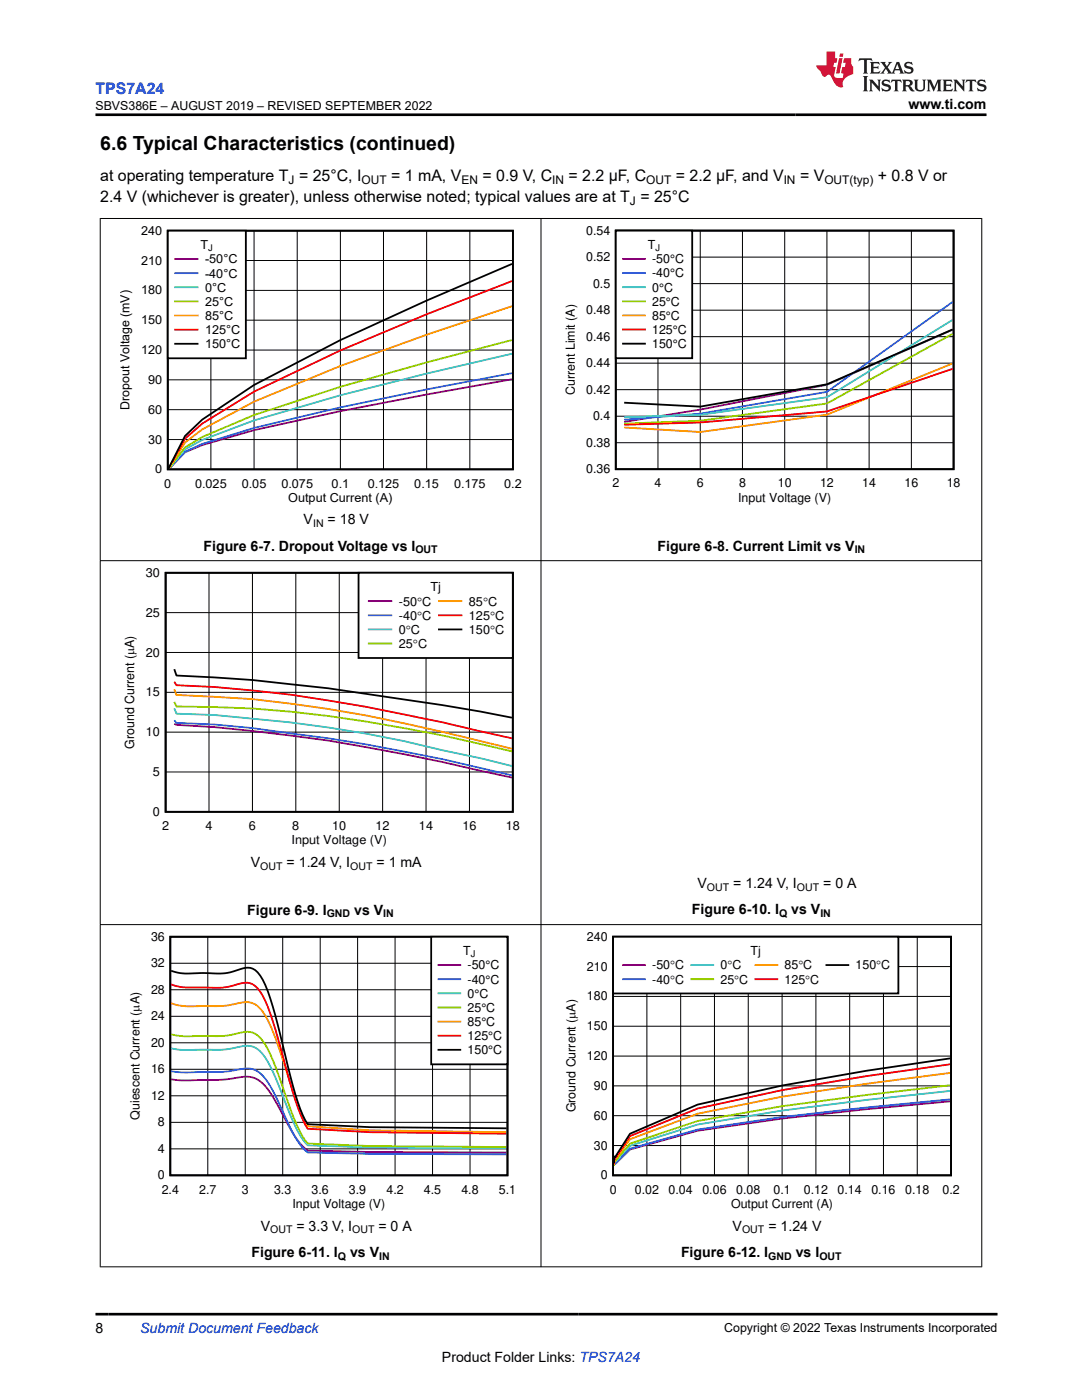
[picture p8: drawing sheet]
<svg xmlns="http://www.w3.org/2000/svg" width="216mm" height="279mm" viewBox="0 0 216 279" stroke-linecap="round" stroke-linejoin="round" font-family="sans-serif">
<path d="M33.5 46h68.8v47.7h-68.8zM102.2 52.7l-17.1 7.3-17.2 7.9-17.2 8.9-10.3 6.9-3.5 3.3-3.3 6.4" fill="none" stroke="#000" stroke-width=".36"/>
<g fill="none" stroke="#000" stroke-width=".2">
<path d="M33.5 58h68.9M33.5 52h68.9M42.1 46v47.7M50.7 46v47.7M59.3 46v47.7M67.9 46v47.7M76.5 46v47.7M85.1 46v47.7M93.8 46v47.7M33.5 75.8h68.9M33.5 69.9h68.9M33.5 63.9h68.9"/>
<path d="M33.5 87.7h68.9M33.5 81.8h68.9"/>
</g>
<path d="M102.2 75.7l-17.1 3-17.2 3.4-17.2 3.7-10.3 3-3.5 1.5-3.1 3.2" fill="none" stroke="#800080" stroke-width=".36"/>
<path d="M102.2 74.5l-17.1 3.2-17.2 3.6-17.2 4.1-10.3 3.2-3.5 1.5-3.1 3.4" fill="none" stroke="#36f" stroke-width=".36"/>
<path d="M102.2 70.6l-17.1 4-17.2 4.3-17.2 5-10.3 3.9-3.5 1.9-3.2 3.8" fill="none" stroke="#3cc" stroke-width=".36"/>
<path d="M102.2 67.9l-17.1 4.4-17.2 4.9-17.2 5.6-10.3 4.4-3.5 2.1-3.2 4.2" fill="none" stroke="#9c0" stroke-width=".36"/>
<path d="M102.2 61.1l-17.1 5.7-17.2 6.2-17.2 7.2-10.3 5.5-3.5 2.6-3.2 5.2" fill="none" stroke="#f90" stroke-width=".36"/>
<path d="M102.2 56.1l-17.1 6.6-17.2 7.2-17.2 8.3-10.3 6.3-3.5 3-3.2 6" fill="none" stroke="#f00" stroke-width=".36"/>
<path d="M33.5 46h15.6v25.5h-15.6z" fill-rule="evenodd" fill="#fff"/>
<path d="M33.5 46h15.6v25.5h-15.6zM122.9 46h67.4v47.6h-67.4zM35 68.6h4.4M190.1 65.7l-25.1 11-25.3 4.5-15.2-.8" fill="none" stroke="#000" stroke-width=".36"/>
<path d="M35 51.7h4.4" fill="none" stroke="#800080" stroke-width=".36"/>
<path d="M35 54.5h4.4" fill="none" stroke="#36f" stroke-width=".36"/>
<path d="M35 57.3h4.4" fill="none" stroke="#3cc" stroke-width=".36"/>
<path d="M35 60.1h4.4" fill="none" stroke="#9c0" stroke-width=".36"/>
<path d="M35 63h4.4" fill="none" stroke="#f90" stroke-width=".36"/>
<path d="M35 65.8h4.4M190.1 73.6l-25.1 8.5-25.3 2.2-15.2 .5" fill="none" stroke="#f00" stroke-width=".36"/>
<g fill="none" stroke="#000" stroke-width=".2">
<path d="M122.9 56.6h67.4M122.9 51.3h67.4M131.3 46v47.6M139.7 46v47.6M148.1 46v47.6M156.6 46v47.6M165 46v47.6M173.4 46v47.6M181.9 46v47.6M122.9 77.8h67.4M122.9 72.5h67.4M122.9 67.2h67.4"/>
<path d="M122.9 61.9h67.4M122.9 88.4h67.4M122.9 83.1h67.4"/>
</g>
<path d="M190.1 65.8l-25.1 11-25.3 4.9-15.2 2.5" fill="none" stroke="#7f007f" stroke-width=".36"/>
<path d="M190.1 60.2l-25.1 18-25.3 4.4-15.2 1.2" fill="none" stroke="#3265ff" stroke-width=".36"/>
<path d="M190.1 63.8l-25.1 15.5-25.3 3.5-15.2 .5" fill="none" stroke="#32cccc" stroke-width=".36"/>
<path d="M190.1 66.6l-25.1 13.9-25.3 3.5-15.2 .5" fill="none" stroke="#98cc00" stroke-width=".36"/>
<path d="M190.1 72.5l-25.1 10.3-25.3 3.4-15.2-.9" fill="none" stroke="#ff9800" stroke-width=".36"/>
<path d="M122.9 46h15.2v25.5h-15.2z" fill-rule="evenodd" fill="#fff"/>
<path d="M122.9 46h15.2v25.5h-15.2zM124.3 68.6h4.4M33.1 114.3h69.2v47.7h-69.2zM34.8 133.6l.4 1.2 7.6 .4a430.5 430.5 0 0 1 37.9 4.4l7.6 1.1 13.8 2.5" fill="none" stroke="#000" stroke-width=".36"/>
<path d="M124.3 51.7h4.4M34.8 144.4l.4 .3a330.2 330.2 0 0 1 60.6 9.1l6.3 1.4" fill="none" stroke="#7f007f" stroke-width=".36"/>
<path d="M124.3 54.5h4.4M34.8 143.8l.4 .5 7.6 .3a383.2 383.2 0 0 1 59.3 10.1" fill="none" stroke="#3265ff" stroke-width=".36"/>
<path d="M124.3 57.3h4.4M34.8 141.4l.4 1 7.6 .3a289.9 289.9 0 0 1 37.9 5.2l21.4 5" fill="none" stroke="#32cccc" stroke-width=".36"/>
<path d="M124.3 60.1h4.4M34.8 140.1l.4 .9a231.3 231.3 0 0 1 45.5 4.3l7.6 1.5 13.8 3.2" fill="none" stroke="#98cc00" stroke-width=".36"/>
<path d="M124.3 63h4.4M34.8 137.6l.4 1.1a249 249 0 0 1 53.1 7.4l13.8 3.3" fill="none" stroke="#ff9800" stroke-width=".36"/>
<path d="M124.3 65.8h4.4M34.8 136.1l.4 .7a252.7 252.7 0 0 1 45.5 5.8l7.6 1.5 13.8 3.2" fill="none" stroke="#f00" stroke-width=".36"/>
<path d="M41.7 114.3v47.7M50.4 114.3v47.7M59 114.3v47.7M67.7 114.3v47.7M76.3 114.3v47.7M85 114.3v47.7M93.7 114.3v47.7M33.1 138.2h69.2M33.1 130.2h69.2M33.1 122.3h69.2M33.1 154.1h69.2M33.1 146.1h69.2" fill="none" stroke="#000" stroke-width=".2"/>
<path d="M71.5 114.3h30.8v17h-30.8z" fill-rule="evenodd" fill="#fff"/>
<path d="M71.5 114.3h30.8v17h-30.8zM87.6 125.6h4.5M34 186.9h67.3v47.7h-67.3zM34.2 193.7a14 14 0 0 0 6.3 .5h1.5a12.4 12.4 0 0 0 6.4-.9 2.81 2.81 0 0 1 3.5 1.4 27.8 27.8 0 0 1 3 7.9l1 3.9a121.6 121.6 0 0 0 4.5 16l1 1.9 12.5 .6 27.2 .2" fill="none" stroke="#000" stroke-width=".36"/>
<path d="M73.6 120h4.5M34.2 215.4l1.8 .2h3a45 45 0 0 0 9.9-.7 4.9 4.9 0 0 1 4.5 2.5l2.5 4.1a34.7 34.7 0 0 0 4.5 7.3l1 .8 12.5 .3 27.2 .1" fill="none" stroke="#7f007f" stroke-width=".36"/>
<path d="M73.6 122.8h4.5M34.2 213.8a57.3 57.3 0 0 0 8.3 .2l1.9-.1 2-.2a6.5 6.5 0 0 1 5 .1 13.7 13.7 0 0 1 4 5.8l.5 1.1a39 39 0 0 0 4.5 8.4l1 .9 12.5 .3 27.2 .1" fill="none" stroke="#3265ff" stroke-width=".36"/>
<path d="M73.6 125.6h4.5M34.2 209.2a39.3 39.3 0 0 0 7.8 .3h2.4l2-.3a8.1 8.1 0 0 1 4-.3 6.6 6.6 0 0 1 3.5 3.9l2 4.6a55.5 55.5 0 0 0 4.5 10l1 1.2 12.5 .4 27.2 .2" fill="none" stroke="#32cccc" stroke-width=".36"/>
<path d="M73.6 128.4h4.5M34.2 206.4a35 35 0 0 0 7.8 .4h2.4l1.5-.2a13.4 13.4 0 0 1 4-.6 4.6 4.6 0 0 1 3 2.5 83.6 83.6 0 0 1 5 12.7l2 4.7 1.5 2.3 12.5 .5 27.2 .2" fill="none" stroke="#98cc00" stroke-width=".36"/>
<path d="M87.6 120h4.5M34.2 200.2a19.5 19.5 0 0 0 7.3 .6h2.4l2-.2a12.1 12.1 0 0 1 4-.5 4.8 4.8 0 0 1 3 2.6 77 77 0 0 1 5 13.4l2 5.5 1.5 3.2 12.5 .8 27.2 .4" fill="none" stroke="#ff9800" stroke-width=".36"/>
<path d="M87.6 122.8h4.5M34.2 196.5a18 18 0 0 0 6.8 .6h1.5a16.1 16.1 0 0 0 5.9-.9 3.1 3.1 0 0 1 3.5 1.7 42.1 42.1 0 0 1 4 11 112.8 112.8 0 0 0 4.5 14.5l1 1.9 12.5 .7 27.2 .3" fill="none" stroke="#f00" stroke-width=".36"/>
<g fill="none" stroke="#000" stroke-width=".2">
<path d="M34 197.5h67.3M34 192.2h67.3M41.5 187v47.6M48.9 187v47.6M56.4 187v47.6M63.9 187v47.6M71.4 187v47.6M78.8 187v47.6M86.3 187v47.6M93.8 187v47.6M34 218.7h67.3M34 213.4h67.3"/>
<path d="M34 208.1h67.3M34 202.8h67.3M34 229.3h67.3M34 224h67.3"/>
</g>
<path d="M86 186.9h15.3v25.5h-15.3z" fill-rule="evenodd" fill="#fff"/>
<path d="M86 186.9h15.3v25.5h-15.3zM122.3 186.9h67.5v47.7h-67.5zM87.5 209.5h4.3M189.6 211.2l-16.7 2.5-16.8 2.9-16.9 3.8-13.5 5.9-3 4.7-.1-.2-.1 1.3" fill="none" stroke="#000" stroke-width=".36"/>
<path d="M87.5 192.6h4.3M189.6 219.8l-16.7 1.6-16.8 1.8-16.9 2.5-13.5 3.7-3 3-.2-.3v.3" fill="none" stroke="#7f007f" stroke-width=".36"/>
<path d="M87.5 195.4h4.3M189.6 219.4l-16.7 1.6-16.8 1.9-16.9 2.5-13.5 3.8-3 3.1-.1-.3-.1 .5" fill="none" stroke="#3265ff" stroke-width=".36"/>
<path d="M87.5 198.2h4.3M189.6 217.7l-16.7 1.8-16.8 2.1-16.9 2.8-13.5 4.3-3 3.3-.1-.4-.1 1" fill="none" stroke="#32cccc" stroke-width=".36"/>
<path d="M87.5 201.1h4.3M189.6 216.6l-16.7 1.9-16.8 2.3-16.9 2.9-13.5 4.5-3 3.6-.1-.3-.1 1.2" fill="none" stroke="#98cc00" stroke-width=".36"/>
<path d="M87.5 203.9h4.3M189.6 214.1l-16.7 2.2-16.8 2.6-16.9 3.4-13.5 5.1-3.1 4-.1 1.2" fill="none" stroke="#ff9800" stroke-width=".36"/>
<path d="M87.5 206.7h4.3M189.6 212.4l-16.7 2.4-16.8 2.8-16.9 3.6-13.5 5.5-3.1 4.7-.1 1" fill="none" stroke="#f00" stroke-width=".36"/>
<g fill="none" stroke="#000" stroke-width=".2">
<path d="M122.3 198.9h67.5M122.3 192.9h67.5M129.1 187v47.6M135.8 187v47.6M142.6 187v47.6M149.3 187v47.6M156.1 187v47.6M162.8 187v47.6M169.5 187v47.6M176.3 187v47.6M183 187v47.6M122.3 216.7h67.5"/>
<path d="M122.3 210.8h67.5M122.3 204.8h67.5M122.3 228.6h67.5M122.3 222.7h67.5"/>
</g>
<path d="M122.3 186.9h57v11.4h-57z" fill-rule="evenodd" fill="#fff"/>
<path d="M122.3 186.9h57v11.4h-57zM164.9 192.6h4.4" fill="none" stroke="#000" stroke-width=".36"/>
<path d="M124.3 192.6h4.4" fill="none" stroke="#7f007f" stroke-width=".36"/>
<path d="M124.3 195.4h4.4" fill="none" stroke="#3265ff" stroke-width=".36"/>
<path d="M137.9 192.6h4.4" fill="none" stroke="#32cccc" stroke-width=".36"/>
<path d="M137.9 195.4h4.4" fill="none" stroke="#98cc00" stroke-width=".36"/>
<path d="M150.7 192.6h4.4" fill="none" stroke="#ff9800" stroke-width=".36"/>
<path d="M150.7 195.4h4.4" fill="none" stroke="#f00" stroke-width=".36"/>
<path d="M19.9 43.6h176.1M20 43.5v209.4M107.9 43.5v209.4M195.9 43.5v209.4M19.9 111.9h176.1M19.9 184.5h176.1M19.9 252.8h176.1" fill="none" stroke="#000" stroke-width=".2"/>
<path d="M171.5 11.6l-.2 .6 .5-.2h.6v.1v2.2l-.2 .4h1l-.2-.4v-2.2v-.1h.5l.5 .2-.1-.6zM173.6 12.4l.2 .3v1.6l-.2 .4h1.9l.1-.6a1.08 1.08 0 0 1-1.3 .2v-.7h.6l.4 .2v-.7l-.4 .2h-.6v-.5l.2-.2a1 1 0 0 1 1 .3l-.1-.5zM175.7 12.4l.9 1.1-1 1.2h.9l-.2-.2 .5-.8 .4 .8-.2 .2h1.6l-.2-.2 .2-.5h.9l.1 .5-.1 .2h.9l-.2-.4-.8-1.9h-.5l-.9 2.1-.9-1.1 .9-1h-.8l.2 .2-.4 .6-.4-.6 .2-.2zM179 12.8l.4 1h-.7zM180.7 12.5a.65 .65 0 0 0-.2 .7 .65 .65 0 0 0 .6 .5l.6 .1 .1 .3a.79 .79 0 0 1-.7 .4 .79 .79 0 0 1-.7-.5l.1 .7 .2-.1a.93 .93 0 0 0 1.1 0 .93 .93 0 0 0 .4-.9 1.46 1.46 0 0 0-1.2-.6l-.1-.3a1.09 1.09 0 0 1 1.2 .2l-.2-.6-.1 .1-.5-.2zM172.2 15.2l.2 .4v2.2l-.2 .4h1l-.2-.4v-2.2l.2-.4zM173.4 15.9l.2 .4v1.5l-.2 .4h.8l-.3-.4 .1-1.3 1.6 1.8v-2l.2-.4h-.7l.1 .2 .1 1.1-1.2-1.3zM176.2 16a.65 .65 0 0 0-.2 .8 .65 .65 0 0 0 .6 .4l.6 .2 .1 .2a.79 .79 0 0 1-.7 .4 .79 .79 0 0 1-.7-.5l.1 .7 .2-.1a.93 .93 0 0 0 1.1 .1 .93 .93 0 0 0 .4-1 1.46 1.46 0 0 0-1.2-.5l-.1-.4a1.09 1.09 0 0 1 1.2 .2l-.1-.6-.2 .1-.5-.1zM177.9 15.9l-.1 .6a.63 .63 0 0 1 .8-.3v1.6l-.3 .4h1l-.2-.4v-1.6a.66 .66 0 0 1 .8 .3l-.1-.6zM180 15.9l.2 .4v1.5l-.2 .4h1l-.2-.2-.1-.7h.5l.1 .2a.79 .79 0 0 0 1.2 .6l-1-.9a.61 .61 0 0 0 .6-.6 .61 .61 0 0 0-.5-.7zM180.8 16.2h.1a.47 .47 0 0 1 .5 .1 .47 .47 0 0 1 .1 .5l-.1 .1-.7 .1zM182.3 15.9l.2 .2a2.27 2.27 0 0 0 .4 2 1.04 1.04 0 0 0 1.7-.7v-1.3l.2-.2h-.8l.2 .4v1.1a.6 .6 0 0 1-.6 .6 .6 .6 0 0 1-.6-.6v-1.1l.3-.4zM184.9 15.9l.2 .4v1.5l-.2 .4h.8l-.3-.4v-1.4l.9 1.9 .9-1.9v1.4l-.3 .4h1l-.2-.4v-1.5l.2-.4h-.8l-.7 1.5-.6-1.5zM188.1 15.9l.2 .4v1.5l-.2 .4h1.9l.1-.6a1.09 1.09 0 0 1-1.3 .2v-.7h.6l.4 .2v-.6l-.4 .2h-.6v-.6l.2-.1a1.01 1.01 0 0 1 1 .3l-.1-.6zM190.2 15.9l.3 .4v1.5l-.3 .4h.8l-.2-.4v-1.3l1.6 1.8v-2l.2-.4h-.7l.2 .2v1.1l-1.2-1.3zM192.8 15.9l-.1 .6a.63 .63 0 0 1 .8-.3v1.6l-.3 .4h1l-.2-.4v-1.6a.66 .66 0 0 1 .8 .3l-.1-.6zM195.2 16a.65 .65 0 0 0-.2 .8 .65 .65 0 0 0 .6 .4l.6 .2 .2 .2a.79 .79 0 0 1-.7 .4 .79 .79 0 0 1-.7-.5l.1 .7 .2-.1a.93 .93 0 0 0 1 .1 .93 .93 0 0 0 .5-1 1.46 1.46 0 0 0-1.3-.5v-.4a1.09 1.09 0 0 1 1.2 .2l-.2-.6-.2 .1-.5-.1z" fill="#231f20"/>
<path d="M164.9 10.3v2.7h-2l.1 .4 .8 1a.95 .95 0 0 0 1 .9 .59 .59 0 0 1 .5-.4 .59 .59 0 0 1 .5 .3l.4 .8a1.59 1.59 0 0 0 2.1 1.4 1.61 1.61 0 0 1 1-2.3l1-.3-.1-1.5a1.59 1.59 0 0 1-.3-1.7h-1.5l-.2 .9h.6l-.2 .9h-.5l-.2 .9v.3l.4 .1-.1 .9h-.7a.73 .73 0 0 1-1-.7l.3-1.5h-.5l.1-.9h.5l.2-.9h-.5v-1.3zM167.4 11.6l-.6 3.1h.7l.6-3.1zM167.6 10.7l-.1 .6h.7l.1-.6z" fill="#ed1c24"/>
<path d="M19 22.9h177.8M19 262.3h180" fill="none" stroke="#000" stroke-width=".53"/>
<text font-size="3.9" x="20" y="29.9">6.6 Typical Characteristics (continued)</text>
<text font-size="3.2" fill="#00f" x="19" y="18.7">TPS7A24</text>
<g font-size="3.2">
<text x="20" y="36.1">at operating temperature T = 25°C, I</text>
<text x="20" y="40.3">2.4 V (whichever is greater), unless otherwise noted; typical values are at T = 25°C</text>
<text x="78" y="36.1">= 1 mA, V</text>
<text x="96.3" y="36.1">= 0.9 V, C</text>
<text x="113.4" y="36.1">= 2.2 µF, C</text>
<text x="134.9" y="36.1">= 2.2 μF, and V</text>
<text x="159.6" y="36.1">= V</text>
<text x="175.2" y="36.1">+ 0.8 V or</text>
</g>
<g font-size="2.8">
<text x="181.3" y="21.8">www.ti.com</text>
<text x="60.6" y="104.7">V</text>
<text x="65.4" y="104.7">= 18 V</text>
<text x="40.6" y="109.9">Figure 6-7. Dropout Voltage vs I</text>
<text x="131.2" y="109.9">Figure 6-8. Current Limit vs V</text>
<text x="50.1" y="173.1">V</text>
<text x="57.2" y="173.1">= 1.24 V, I</text>
<text x="75.1" y="173.1">= 1 mA</text>
<text x="139.2" y="177.2">V</text>
<text x="146.3" y="177.2">= 1.24 V, I</text>
<text x="164.3" y="177.2">= 0 A</text>
<text x="49.4" y="182.5">Figure 6-9. I</text>
<text x="70.7" y="182.5">vs V</text>
<text x="138" y="182.4">Figure 6-10. I</text>
<text x="157.9" y="182.4">vs V</text>
<text x="52" y="245.6">V</text>
<text x="59.1" y="245.6">= 3.3 V, I</text>
<text x="75.5" y="245.6">= 0 A</text>
<text x="146.2" y="245.6">V</text>
<text x="153.3" y="245.6">= 1.24 V</text>
<text x="50.2" y="250.8">Figure 6-11. I</text>
<text x="69.9" y="250.8">vs V</text>
<text x="135.9" y="250.8">Figure 6-12. I</text>
<text x="158.8" y="250.8">vs I</text>
<text x="19" y="266.1">8</text>
<text x="88.2" y="271.7">Product Folder Links: TPS7A24</text>
</g>
<text font-size="2.8" fill="#00f" x="28" y="266.1">Submit Document Feedback</text>
<g font-size="2.5">
<text x="19" y="21.9">SBVS386E – AUGUST 2019 – REVISED SEPTEMBER 2022</text>
<text x="28.1" y="46.9">240</text>
<text x="117" y="46.8">0.54</text>
<text x="28.1" y="52.8">210</text>
<text x="40" y="49.7">T</text>
<text x="40.9" y="52.6">-50°C</text>
<text x="117" y="52.1">0.52</text>
<text x="129.3" y="49.7">T</text>
<text x="130.1" y="52.5">-50°C</text>
<text x="28.1" y="58.8">180</text>
<text x="40.9" y="55.4">-40°C</text>
<text x="40.9" y="58.2">0°C</text>
<text x="118.3" y="57.4">0.5</text>
<text x="130.1" y="55.4">-40°C</text>
<text x="130.1" y="58.2">0°C</text>
<text x="28.1" y="64.7">150</text>
<text x="40.9" y="61">25°C</text>
<text x="40.9" y="63.9">85°C</text>
<text x="117" y="62.7">0.48</text>
<text x="130.1" y="61">25°C</text>
<text x="130.1" y="63.8">85°C</text>
<text x="28.1" y="70.7">120</text>
<text x="40.9" y="66.7">125°C</text>
<text x="40.9" y="69.5">150°C</text>
<text x="117" y="68">0.46</text>
<text x="130.1" y="66.6">125°C</text>
<text x="130.1" y="69.5">150°C</text>
<text x="29.6" y="76.6">90</text>
<text x="117" y="73.3">0.44</text>
<text x="25.8" y="81.8" transform="rotate(-90 25.8 81.8)">Dropout Voltage (mV)</text>
<text x="29.6" y="82.6">60</text>
<text x="114.7" y="78.9" transform="rotate(-90 114.7 78.9)">Current Limit (A)</text>
<text x="117" y="78.6">0.42</text>
<text x="118.3" y="83.9">0.4</text>
<text x="29.6" y="88.5">30</text>
<text x="117" y="89.2">0.38</text>
<text x="31" y="94.5">0</text>
<text x="117" y="94.5">0.36</text>
<text x="32.8" y="97.3">0</text>
<text x="38.9" y="97.3">0.025</text>
<text x="48.2" y="97.3">0.05</text>
<text x="56.2" y="97.3">0.075</text>
<text x="57.5" y="100.1">Output Current (A)</text>
<text x="66.2" y="97.3">0.1</text>
<text x="73.4" y="97.3">0.125</text>
<text x="82.7" y="97.3">0.15</text>
<text x="90.6" y="97.3">0.175</text>
<text x="100.6" y="97.3">0.2</text>
<text x="122.2" y="97.3">2</text>
<text x="130.6" y="97.3">4</text>
<text x="139" y="97.3">6</text>
<text x="147.3" y="100.1">Input Voltage (V)</text>
<text x="147.5" y="97.3">8</text>
<text x="155.2" y="97.3">10</text>
<text x="163.6" y="97.3">12</text>
<text x="172.1" y="97.3">14</text>
<text x="180.5" y="97.3">16</text>
<text x="188.9" y="97.3">18</text>
<text x="29.1" y="115.1">30</text>
<text x="85.9" y="118">Tj</text>
<text x="29.1" y="123.1">25</text>
<text x="79.6" y="120.9">-50qC</text>
<text x="79.6" y="123.7">-40qC</text>
<text x="93.6" y="120.9">85qC</text>
<text x="93.6" y="123.7">125qC</text>
<text x="29.1" y="131">20</text>
<text x="79.6" y="126.5">0qC</text>
<text x="79.6" y="129.3">25qC</text>
<text x="93.6" y="126.5">150qC</text>
<text x="29.1" y="139">15</text>
<text x="26.7" y="149.4" transform="rotate(-90 26.7 149.4)">Ground Current (PA)</text>
<text x="29.1" y="146.9">10</text>
<text x="30.5" y="154.9">5</text>
<text x="30.5" y="162.8">0</text>
<text x="32.3" y="165.7">2</text>
<text x="41" y="165.7">4</text>
<text x="49.7" y="165.7">6</text>
<text x="58.3" y="165.7">8</text>
<text x="66.3" y="165.7">10</text>
<text x="74.9" y="165.7">12</text>
<text x="83.6" y="165.7">14</text>
<text x="92.3" y="165.7">16</text>
<text x="100.9" y="165.7">18</text>
<text x="58.2" y="168.5">Input Voltage (V)</text>
<text x="30.1" y="187.8">36</text>
<text x="92.4" y="190.7">T</text>
<text x="117.1" y="187.8">240</text>
<text x="149.8" y="190.7">Tj</text>
<text x="30.1" y="193.1">32</text>
<text x="93.3" y="193.5">-50°C</text>
<text x="93.3" y="196.3">-40°C</text>
<text x="117.1" y="193.7">210</text>
<text x="130.2" y="193.5">-50qC</text>
<text x="130.2" y="196.3">-40qC</text>
<text x="143.8" y="193.5">0qC</text>
<text x="143.8" y="196.3">25qC</text>
<text x="156.6" y="193.5">85qC</text>
<text x="156.6" y="196.3">125qC</text>
<text x="170.7" y="193.5">150qC</text>
<text x="30.1" y="203.6">24</text>
<text x="30.1" y="198.3">28</text>
<text x="93.3" y="199.1">0°C</text>
<text x="93.3" y="201.9">25°C</text>
<text x="117.1" y="199.7">180</text>
<text x="30.1" y="208.9">20</text>
<text x="93.3" y="204.7">85°C</text>
<text x="93.3" y="207.6">125°C</text>
<text x="117.1" y="205.6">150</text>
<text x="30.1" y="214.2">16</text>
<text x="93.3" y="210.4">150°C</text>
<text x="117.1" y="211.6">120</text>
<text x="30.1" y="219.5">12</text>
<text x="118.5" y="217.5">90</text>
<text x="27.9" y="223.5" transform="rotate(-90 27.9 223.5)">Quiescent Current (PA)</text>
<text x="31.5" y="224.8">8</text>
<text x="114.8" y="222" transform="rotate(-90 114.8 222)">Ground Current (PA)</text>
<text x="118.5" y="223.5">60</text>
<text x="31.5" y="230.1">4</text>
<text x="118.5" y="229.4">30</text>
<text x="31.5" y="235.4">0</text>
<text x="32.3" y="238.2">2.4</text>
<text x="39.7" y="238.2">2.7</text>
<text x="48.3" y="238.2">3</text>
<text x="54.7" y="238.2">3.3</text>
<text x="62.2" y="238.2">3.6</text>
<text x="69.6" y="238.2">3.9</text>
<text x="77.1" y="238.2">4.2</text>
<text x="84.6" y="238.2">4.5</text>
<text x="92.1" y="238.2">4.8</text>
<text x="99.5" y="238.2">5.1</text>
<text x="119.9" y="235.4">0</text>
<text x="121.7" y="238.2">0</text>
<text x="126.7" y="238.2">0.02</text>
<text x="133.4" y="238.2">0.04</text>
<text x="140.2" y="238.2">0.06</text>
<text x="146.9" y="238.2">0.08</text>
<text x="154.3" y="238.2">0.1</text>
<text x="160.4" y="238.2">0.12</text>
<text x="167.1" y="238.2">0.14</text>
<text x="173.9" y="238.2">0.16</text>
<text x="180.6" y="238.2">0.18</text>
<text x="188.1" y="238.2">0.2</text>
<text x="58.3" y="241">Input Voltage (V)</text>
<text x="145.9" y="241">Output Current (A)</text>
<text x="144.5" y="265.8">Copyright © 2022 Texas Instruments Incorporated</text>
</g>
<g font-size="2.4">
<text x="57.6" y="36.7">J</text>
<text x="72.1" y="36.7">OUT</text>
<text x="92.1" y="36.7">EN</text>
<text x="110.2" y="36.7">IN</text>
<text x="125.7" y="40.9">J</text>
<text x="129" y="36.7">OUT</text>
<text x="156.4" y="36.7">IN</text>
<text x="164.5" y="36.7">OUT(typ)</text>
</g>
<g font-size="2.1">
<text x="62.5" y="105.2">IN</text>
<text x="82.9" y="110.5">OUT</text>
<text x="170.5" y="110.5">IN</text>
<text x="51.9" y="173.6">OUT</text>
<text x="69.9" y="173.6">OUT</text>
<text x="141.1" y="177.8">OUT</text>
<text x="159" y="177.8">OUT</text>
<text x="65.2" y="183.1">GND</text>
<text x="76.5" y="183.1">IN</text>
<text x="155.5" y="183">Q</text>
<text x="163.7" y="183">IN</text>
<text x="53.9" y="246.2">OUT</text>
<text x="67.4" y="251.4">Q</text>
<text x="70.3" y="246.2">OUT</text>
<text x="75.7" y="251.4">IN</text>
<text x="148.1" y="246.2">OUT</text>
<text x="153.3" y="251.4">GND</text>
<text x="163.5" y="251.4">OUT</text>
</g>
<g font-size="1.9">
<text x="130.8" y="50.2">J</text>
<text x="93.9" y="191.1">J</text>
</g>
<text font-size="1.8" x="41.6" y="50.2">J</text>
</svg>
